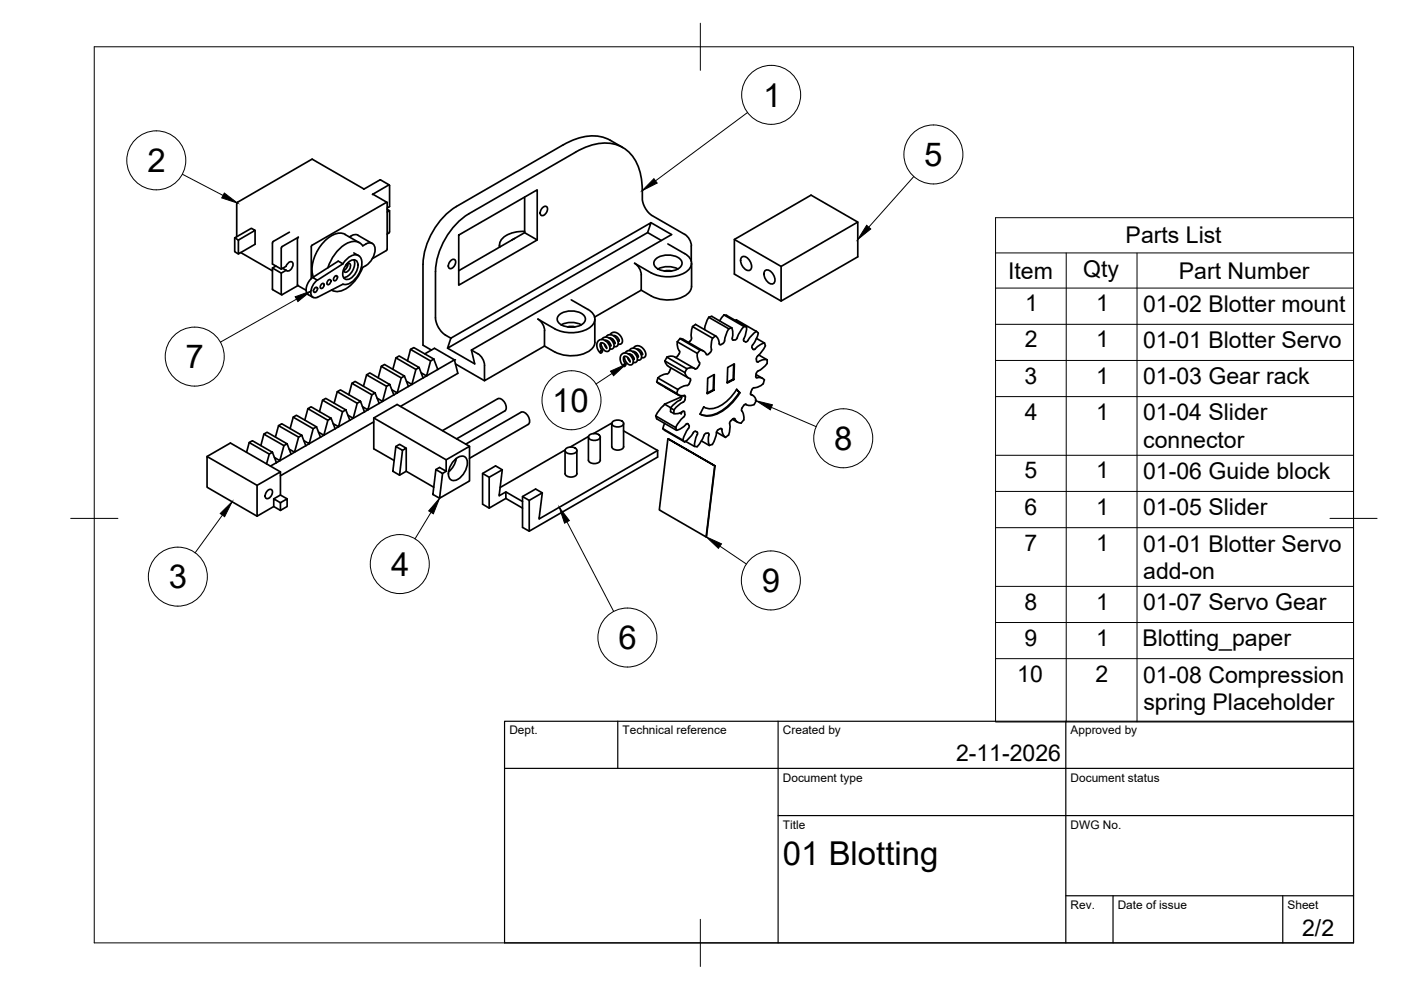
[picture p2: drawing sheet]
<svg xmlns="http://www.w3.org/2000/svg" width="297mm" height="210mm" viewBox="0 0 297 210" stroke-linecap="round" stroke-linejoin="round" font-family="sans-serif">
<!-- layer: Visible -->
<g fill="none" stroke="#000" stroke-width=".36">
<path d="M80.5 38.2l-3.4 1.9M80.7 38.1l1.8 1.1M80.7 38.1l-.1 .1M132 31.3a10.7 10.7 0 0 0-6.2-2.5 12.8 12.8 0 0 0-6.4 1.9l-22.6 13.1M49.8 50.4l3.5-2 .8 .4-3.6 2.1zM49.8 50.4v3l.7 .4M50.2 43.2v7M50.4 42.9l-.2 .3M51 53.5l6.8 3.9M54.1 48.8v3l-3.6 2v-2.9M57.8 56.8v4.5M58.5 56.4l-.7 .4 1.8 1.1 1.1-.6-.8-.4"/>
<path d="M59.6 52.6v4.5M59.6 57.9v4.5M61.4 49.2l-3.5 2-.1 .3v4.5l1.8 1.1 1.1-.6 .1-.4a.66 .66 0 0 1 .6-.6 .66 .66 0 0 1 .7 .5l-.3 1a.75 .75 0 0 1-1.1 .3M63.1 50.6v9.8M63.1 50.6l.2-.3-3.5 2-.1 .3M66 52.3v6.8M66.2 52l-.2 .3M66.3 58.8a3 3 0 0 0-1.2 3.5l1.3 .7M66.3 58.8l5.4-3.4 1 .5-5.4 3.5zM69.5 59.5l.2-.2 .4 .1a.66 .66 0 0 1-.1 .6 .66 .66 0 0 1-.6 .3zM70.9 58.7l.2-.2h.4a.66 .66 0 0 1-.1 .7 .66 .66 0 0 1-.6 .3zM72.7 55.9a3.3 3.3 0 0 1 3-1.9 1.96 1.96 0 0 1 .9 2.7 4.5 4.5 0 0 1-3.4 3.6h-.5l-5.4 2.7a1.05 1.05 0 0 1-1.2-.2 1.05 1.05 0 0 1-.2-1.3l.7-1.4 .7-.7"/>
<path d="M73.2 49.7l3 1.8M73.2 49.7a3.5 3.5 0 0 0-3.9 1 8.6 8.6 0 0 0-3 7.4l.1 .6M73.3 56.2l.4 .2M73.5 56l.2 .2M73.6 55.9l.2-.1a.72 .72 0 0 1 .3 1.3l-.2 .2a.55 .55 0 0 1-.6 .4 .55 .55 0 0 1-.5-.5M73.7 55.9h.1M73.7 55.8l-.2 .9-.6 .7M73.9 55.6a1.15 1.15 0 0 1 1.5-.4 1.15 1.15 0 0 1 .4 1.6 3.1 3.1 0 0 1-2.3 2.5 1.43 1.43 0 0 1-.6-2.3zM74.1 50.2l.4-.2a1.4 1.4 0 0 1 1.4-.1l3 1.7M75 53.6l1 .6M75 55.1a3.1 3.1 0 0 1-2.2 3.8M77.2 40.1l-11-6.3-15.8 9.1"/>
<path d="M77.5 51.8l-.6 .3a2.52 2.52 0 0 0-3.8-.3 9.3 9.3 0 0 0-3.6 5M77.5 51.8a1.21 1.21 0 0 1 1.4-.2 1.21 1.21 0 0 1 .6 1.3 4.4 4.4 0 0 1-2.6 3.8 8.1 8.1 0 0 1-4.7 5 2.32 2.32 0 0 1-1.9-.2h.1M79 41.2l3.5-2 .1 4.6-.5 .3M79 41.2l3 1.7M81.9 42.9l-15.7 9.1M81.9 53.1l-2.9 1.7M81.9 42.9l.2 .1v9.8l-.2 .3M82.1 44.4l.5 .3-.5 .3M82.6 44.7v4.4l-.5 .5M95.5 55.3l.3-.2 .6-.1a1.24 1.24 0 0 1-1.1 1.9 1.08 1.08 0 0 1 .2-1.6zM96.8 43.8a15.6 15.6 0 0 0-7.1 12.2v17.2l1.8 1M97.3 49.8l16.6-9.5v10.6l-16.6 9.6z"/>
<path d="M99.4 45.3l22.6-13a10.9 10.9 0 0 1 9-1.5 8.7 8.7 0 0 1 5.1 8l.1 3.8 .5 1.3 .7 1.1 .7 .6 7.1 4.1M99.4 45.3a15.6 15.6 0 0 0-7.1 12.3l.1 10.5 .5 1.2 .7 1 .8 .7 1.2 .7M105.9 52v.4M109.1 50.6l-.6 .3M111.2 41.8v7.5l-13.9 8.1M111.2 49.3l2.7 1.6M111.2 49.1a5.7 5.7 0 0 0-5.1 2l-.2 .8 .1 .5M115 44.1l.3-.3h.6a1.24 1.24 0 0 1-1.1 1.9 1.08 1.08 0 0 1 .2-1.6zM137.3 49.3l2.9 1.7M138 47.2l4.4 2.5-42.5 24.5 .7 2.9-5.7-3.3M138.1 57.9l-3.6-2.1 .8 .7 .6 1.3 .1 3.7-10 5.7M139 54.9a4.3 4.3 0 0 1 5.2 0 1.22 1.22 0 0 1-.5 2.1 4.4 4.4 0 0 1-4.7-.3 1.13 1.13 0 0 1 0-1.8z"/>
<path d="M139.5 57a4.7 4.7 0 0 1 4.2 0M140.8 57.5l.8-.1 .8 .1M141.6 51.7l3.6 2.1M145.2 53.8a2.16 2.16 0 0 1 1.4 2 2.16 2.16 0 0 1-1.4 2 7.8 7.8 0 0 1-7.1 0M145.2 49.7l1 1 .4 1.4M146.6 52.1v3.3M146.6 55.8v4.9M155.7 50.8l9.9 5.7M157.3 54.5a1.42 1.42 0 0 1 1.8 1.1 1.26 1.26 0 0 1-.2 1.7 2.01 2.01 0 0 1-1.6-2.8zM162.2 57.4a1.42 1.42 0 0 1 1.9 1.1 1.26 1.26 0 0 1-.3 1.7 2.01 2.01 0 0 1-1.6-2.8zM181.9 47.1l-16.3 9.4v7.3l16.3-9.3v-7.4l-9.9-5.7-16.3 9.4v7.3l9.9 5.7M57.8 61.3l1.9 1.2"/>
<path d="M63.1 60.4v.1M63.1 60.5l1.8 1M63.2 60.6l-3.4 1.9-.1-.1M66.7 61.1l.2-.1h.4a.66 .66 0 0 1-.1 .7 .66 .66 0 0 1-.7 .2zM68.1 60.3l.2-.2 .4 .1a.66 .66 0 0 1-.1 .7 .66 .66 0 0 1-.7 .2zM77.7 79.5l.7-.4 4.2 2.4-.6 .4zM77.7 79.5l-.6 2.4M80.8 77.7l.7-.4 4.2 2.4-.6 .4zM80.8 77.7l-.6 2.4M83.9 75.9l.7-.4 4.3 2.4-.7 .4zM83.9 75.9l-.6 2.4M85.7 79.7l.9 2.2"/>
<path d="M87 74.1l.7-.4 4.3 2.4-.7 .4zM87 74.1l-.6 2.4M88.2 78.3l-.9 3.2-1.1-.7M88.9 77.9l.8 2.2M90.1 75l2-1.2 4.3 2.5-3.6 2M91.3 76.5l-.9 3.2-1.1-.6M92 76.1l.8 2.2M92.8 78.3l-3.1 1.8M95.6 71.7l42.4-24.5-.7 2.1-42.4 24.5zM96.4 76.3l.7 2.9-12.2 7M96.6 77.2l6.1 3.5M114.1 67.6l1 1.1 .4 1.4"/>
<path d="M115.4 73.4l-12.7 7.3v-3.3l-.4-1.3a4.3 4.3 0 0 0-2.4-1.9M115.4 70.1v3.3M115.4 73.4l2.2 1.2M118.5 66.8a4.3 4.3 0 0 1 5.2 0 1.22 1.22 0 0 1-.5 2.1 4.4 4.4 0 0 1-4.7-.4 1.13 1.13 0 0 1 0-1.7zM119 68.9a4.7 4.7 0 0 1 4.2 0M120.4 69.3l.7-.1 .8 .1M121.1 63.6l3.6 2a2.16 2.16 0 0 1 1.4 2.1 2.16 2.16 0 0 1-1.4 2 7.8 7.8 0 0 1-7.1 0l-3.6-2M126.1 67.7v4.9M126.1 72.5a2.99 2.99 0 0 1-2.3 2.5 8 8 0 0 1-6.2-.4M127.4 74.4l.3-.2v.2l-.1 .3-.3 .1zM127.4 72.7l.2 .9 .7 .8 .7 .1 .3-.6-.1-.6-.6-.9-.7-.4h-.7l-.5 .6-.2 .7 .3 .9 .5 .6M127.6 72l.4-.4 .6-.1 .6 .2 .5 .4 .4 .6 .1 .8-.4 .5-.5-.1"/>
<path d="M128.1 73l.5 .8M128.3 72.2h.5l.3 .3 .4 .5v.4M128.5 71.5l.4-.5h.6l1 .6 .5 .6 .1 .8-.4 .5-.5-.1M128.6 73.9l-.4-.9-.3-.3h-.5l-.2 .7 .5 .8M129 72.4l.5 .9M129.2 71.7l.6 .2 .5 .4 .1 .6M129.3 71l.5-.5 .5-.1 .7 .3 .4 .3 .5 .8 .1 .6-.4 .5h-.5M129.9 71.9l.5 .9M130.1 71.2h.3l.5 .3 .4 .8M131.2 72.2l.1 .1M131.2 72.2h-.2M132.3 77.2l.3-.1 .1 .1-.1 .4-.3 .1z"/>
<path d="M132.4 75.6l.1 .8 .7 .9h.7l.3-.2 .1-.4-.2-.7-.5-.7-.8-.4h-.7l-.5 .4-.1 1 .2 .7 .5 .7M132.5 74.8l.6-.4 .5-.1 .6 .3 .5 .4 .4 .7v.7l-.4 .4h-.4M133.1 75.8l.5 .8M133.2 75l.7 .2 .4 .4 .2 .6M133.4 74.3l.4-.4 .7-.1 .9 .6 .6 .8v.6l-.3 .5h-.6M133.6 76.7l-.1-.3-.3-.5-.4-.3h-.4l-.2 .6 .4 .9M134 75.3l.5 .8M134.1 74.5l.7 .2 .5 .6v.4M134.3 73.8l.3-.4 .6-.1 .5 .1 .6 .5 .5 .7 .1 .8-.4 .4h-.5M134.9 74.8l.4 .8M135 74l.7 .2 .4 .6 .1 .4M135.9 75.1h.3"/>
<path d="M141 76.5l.4-.8 4.2 2.5 .8-.2 1 .2M141.4 75.7l.7-.2 .7 .1 4.5 2.6M141.4 79.3l-1.1 .3-.8 .5 4.2 2.5 .8-.6 1.2-.3M142.2 78a1.83 1.83 0 0 1-.7 1.3M143.6 72.5l4.2 2.4M143.6 72.5v.9l.5 1M144.1 74.5l-.1 .5-.7 .8M144.2 71.8l.7 .2 4.2 2.4M144.2 71.8l4.2 2.4M144.2 71.8l-.6 .7M145.6 78.2l-.4 .8M146.6 71.7l-.1 .4-.5 .5"/>
<path d="M146.6 60.7a2.99 2.99 0 0 1-2.3 2.5 8 8 0 0 1-6.2-.4l-2.1-1.3M146.8 69.3l4.3 2.4 .6-.5M146.8 69.2l-.2 1.1v1.3M146.8 69.2l.7-.4 4.2 2.4M148.2 77.5l-.5 .7h-.3M148.4 74.2a1.92 1.92 0 0 0 0 2.8l-.2 .4M148.4 74.2a1.44 1.44 0 0 1 1.4 .9M150.2 75.1l-.2 .1-.2-.1M150.3 67.3l4.2 2.4M150.3 67.2l-.7 1.6-.2 1.1M150.3 67.3l.6-.2 4.2 2.4M151.1 71.7l-.3 2a1.15 1.15 0 0 1-.6 1.4"/>
<path d="M151.3 79.5l-.1 3.1M151.7 71.2l.6 .8 .2 1 .3 .1M153.5 66.8l4.2 2.4M153.5 66.8l-.9 1.2M153.5 66.8l.5 .1 4.3 2.4M154.5 69.7l-.8 2a1.19 1.19 0 0 1-.9 1.4M155.1 69.5l.3 1.2-.2 1.2 .3 .2M155.1 69.5l-.6 .2M155.6 77.2l-.2 3.2M155.8 72.1h-.4M155.9 67.9l.2-.1 4.3 2.5M157.7 71.8a.47 .47 0 0 0 .2 .6 .47 .47 0 0 0 .7-.2l1.4-1.7 .4-.3 .2 .3 .2 .1-.3 .9-.9 1.6"/>
<path d="M157.7 69.2l-1.2 2a.96 .96 0 0 1-.6 .9M157.7 69.2l.6 .1M158.3 69.3l-.1 1-.5 1.5M159.6 73.1a.59 .59 0 0 0-.2 .6 .59 .59 0 0 0 .6 .4l.1-.1M160.3 79.4l1.4 .8M160.3 79.2v.9h.9l.9 .5M160.4 71.7l1.7 1M160.4 76.6l.2 .2 .2-.1M160.7 78.7l-.4 .5M160.9 75.3l1.8 1M162.1 72.7l.2 .6-.7 1.2-1.1 1.2-.1 .9M162.1 72.7l-.8 .3-1.2 1"/>
<path d="M162.7 76.3l-.1 .7M162.7 77l-.8 .9-1.2 .8M162.7 76.3h-1.1l-.8 .4M43.9 96.8l5-2.9 10.6 6.1M52.8 93.8l.7-.4 4.3 2.5-.7 .4zM52.8 93.8l-.5 2.1M55.9 92l.7-.4 4.3 2.5-.7 .4zM55.9 92l-.6 2.5M57.1 96.3l-.6 2.1M57.8 95.9l.8 2.2M58.6 98.1l-1.3 .7M59.1 90.2l.6-.4 4.3 2.5-.7 .4z"/>
<path d="M59.1 90.2l-.7 2.5M60.2 94.5l-.9 3.2-1.1-.7M60.9 94.1l.8 2.2M61.7 96.3l-3.1 1.8M62.2 88.4l.6-.4 4.3 2.5-.7 .4zM62.2 88.4l-.7 2.5M63.3 92.7l-.9 3.2-1.1-.7M64 92.3l.8 2.2M64.8 94.5l-3.1 1.8M65.3 86.6l.7-.4 4.2 2.5-.7 .4zM65.3 86.6l-.7 2.5M66.4 90.9l-.8 3.2-1.2-.7"/>
<path d="M67.1 90.5l.8 2.2M67.9 92.7l-3.1 1.8M68.4 84.9l.7-.4 4.2 2.4-.7 .4zM68.4 84.9l-.7 2.4M69.5 89.1l-.8 3.2-1.2-.7M70.2 88.7l.9 2.2M71.1 90.9l-3.2 1.8M71.5 83.1l.7-.4 4.2 2.4-.7 .4zM71.5 83.1l-.7 2.4M72.6 87.3l-.8 3.2-1.2-.7M73.3 86.9l.9 2.2M74.2 89.1l-3.1 1.8"/>
<path d="M74.6 81.3l.7-.4 4.2 2.4-.7 .4zM74.6 81.3l-.6 2.4M75.7 85.5l-.8 3.2-1.2-.7M76.4 85.1l.9 2.2M77.3 87.3l-3.1 1.8M78.8 83.7l-.8 3.2-1.1-.7M79.2 88.6l15.4 8.9M79.2 89.4l-19.7 11.5M79.5 83.3l.9 2.2M80.4 85.5l-3.1 1.8M82 81.9l-.9 3.2-1.1-.7M82.6 81.5l.9 2.2"/>
<path d="M83.5 83.7l-3.1 1.8M83.9 94.7l1.4 .8-.6 5.2-1.4-.8zM83.9 94.7l.8-.5 1.4 .8-.8 .5M85.1 80.1l-.9 3.2-1.1-.7M86.1 95v4.9l-1.4 .8M86.1 99.9l5.9 3.4M86.6 81.9l-3.1 1.8M89.7 80.1l-3.1 1.8M92.4 99.6l1.4 .8-.6 5.2-1.4-.8zM92.4 99.6l.8-.5 1.4 .8M93.8 91.3l11.7-6.8a1.73 1.73 0 0 1 1.5 2.6l-10.2 5.9M96.2 97.7a1.71 1.71 0 0 1 2.6-.6 3.7 3.7 0 0 1-2.7 4.8 1.71 1.71 0 0 1-.8-2.6z"/>
<path d="M96.7 97.2l-.5 1.6-1.1 1.2M99.5 94.6l-15.3-8.8-5 2.8v6.6l4.4 2.4M106.5 99.6l-2.8 1.6v6.5l3.6-2M110.5 87.4l-11.7 6.8M110.5 87.4a1.73 1.73 0 0 1 1.5 2.6M112 90l-12.5 7.2M119.8 95.5v4.9a1.45 1.45 0 0 0 2.5 0M119.8 95.4l-13.8 8M119.9 95.2a1.54 1.54 0 0 1 2.4 .3 1.45 1.45 0 0 1-2.5 0zM122.3 95.5v4.9M124.8 92.7v4.9a1.45 1.45 0 0 0 2.5 0v-4.9M124.8 92.6l-3.9 2.2"/>
<path d="M124.8 92.4a1.54 1.54 0 0 1 2.5 .3 1.45 1.45 0 0 1-2.5 0zM129.7 89.8v4.9a1.45 1.45 0 0 0 2.5 0M129.7 89.9l-.2-.1-3.7 2.1M129.8 89.5a1.54 1.54 0 0 1 2.4 .3 1.45 1.45 0 0 1-2.5 0zM132.2 91.3l7.2 4.2M132.2 89.8v4.9M139 88.2l4.3 2.4M139 88.2l.2 .6M139.2 88.8l4.2 2.4M139.2 81l4.6 2.7M139.2 81l4.3 2.4M139.4 95.5l-25.1 14.5 .7-5.5-1.4-.8-2.8 1.6v6.5l1.4 .8"/>
<path d="M139.4 95.5v1.4l-27.2 15.7v-6.5l2.8-1.6M139.5 80.1l-.3 .9M140.5 90.9l4.3 2.4M140.5 90.9l4.7 2.8M140.9 85.7l-1.1 1.3-.8 1.2M140.9 89.7l-.4 1.2M141 82.1l3.5 2.1M141.6 93l10 5.8zM141.6 93l-1.8 15.1 9.9 5.7M142.2 87.3l.7 .4M142.2 86.5l.7 .4M142.9 87.7h.9l.7-.3a.37 .37 0 0 1 .5-.2 .37 .37 0 0 1 .2 .5l-.1 .6-1.1 1.1-.7 1.2"/>
<path d="M143.7 82.6l-.1 .5a.74 .74 0 0 0 .7 .8h.9l.1 .3M144.5 87.4l-.1 .3-.3-.1M144.5 87.4h.1M144.5 84.1l-3.6 1.6 1.3 .8M144.5 84.1v.2a.96 .96 0 0 1-.8 .8l-1.5 1.4v.8M144.8 93.3l.4 .4M145.3 84.2l-.1 .5a.98 .98 0 0 1-.8 .8l-1.5 1.4v.8M145.4 93.6l1.9 1.1M145.4 90l.4-.2 .2 .2a.56 .56 0 0 1 0 .8M145.5 90l-1.2 .9-.8 .3-.2-.6M146 90.8l-.8 1.2-.4 1.3M146 80.2l-4.3-2.5-.4-.5-.3-.7 4.2 2.5 .5 .9 .7 .4v.4"/>
<path d="M146.4 80.8l-.4 .7-.3 .2M148.7 93.5l1.7 1M149.2 86.3l-.8 1.5M149.2 86.3l.1 .1M150.1 91.8l-.7 .3-.8 1.5-.8 1.1-.5-.1v-.4l.1-1 .4-1.1a.46 .46 0 0 0-.2-.6 .46 .46 0 0 0-.6 .3l-1 1.3-.8 .6M150.1 91.8l.1 .1 .1 .3M150.3 92.2l-.1 1 .2 1.2M151.4 82.7v-3.3l-1.3 .8-.2 3.3 1.5-.8-.2-.1-1.3 .7M151.6 98.8l-1.9 15 1.8-15M151.9 91.6l1.9 1.1M152.7 90.9l-.4 .2a1.11 1.11 0 0 0-.5 1.1l-.8 2-.6 .2M152.7 90.9h.3l.1 .2"/>
<path d="M153 91.1l.2 .8 .6 .8 .7-.5M154.7 89.9v1.3l-.2 1.1M155.3 88.9l1.1 .6M155.6 80.5l.1-3.4-1.4 .8-.1 3.3 1.4-.7-.2-.1-1.2 .7M156.2 82.6l.7 .7-.7-.7M156.2 82.5a7.5 7.5 0 0 1-5.7 4.2l-1.3-.4M156.7 83.2a10.2 10.2 0 0 1-6.1 4.9l-1.5-.1-.7-.2M156.9 83.3a10 10 0 0 1-6.3 4.9l-1.5-.1-.7-.3M157.1 89.7a1.6 1.6 0 0 1-1.4-1 1.45 1.45 0 0 0-1 1.2M157.3 86.5v.6a1.84 1.84 0 0 1-.2 2.6M158.1 85.7l.1 .1M158.2 85.7l-.3 .1-.6 .7"/>
<path d="M159.1 83.6l.5 .2M159.2 83.2l.1 .5a1.17 1.17 0 0 1 .9 1 1.17 1.17 0 0 1-.7 1.2l-.7 .1-.6-.3M162.1 80.5l-.1 .3a1.1 1.1 0 0 1-1 1.1l-.7 .3a1.01 1.01 0 0 0-1.1 1M54.5 102.9l-10.6-6.1v6.5l10.6 6.1M56.7 104.1l.3-.3h.5a1.24 1.24 0 0 1-1.1 1.9 1.08 1.08 0 0 1 .3-1.6zM58 105.8l1.5-.8 1.4 .8M58 107.4l1.5 .8M59.5 106.6l1.4-.8v1.6l-1.4 .8zM59.5 106.6l-1.5-.8v1.6M59.5 105v-5l-5 2.9v6.5l3.5-2M93.8 100.4l.8-.5v-2.4l4.9-2.9v7.4l-6.3 3.6M102.3 100.4l1.4 .8"/>
<path d="M107.3 104.3v1.4l3.5 2M110.8 106.3l-3.5-2-1.4 .8 .6-5.5-1.4-.8-2.8 1.6v6.5l1.4 .8M110.8 105.3l1.4 .8"/>
</g>
<g fill="#000">
<circle cx="96.4" cy="76.3" r=".18"/>
<circle cx="128.3" cy="72.2" r=".18"/>
<circle cx="129.2" cy="71.7" r=".18"/>
<circle cx="133.2" cy="75" r=".18"/>
<circle cx="134.1" cy="74.5" r=".18"/>
<circle cx="144.9" cy="84" r=".18"/>
</g>
<!-- layer: BORDER -->
<path d="M20 9.9h267v190h-267zM148.5 4.9v10M15 109.9h10M282 109.9h10M148.5 194.9v10" fill="none" stroke="#000" stroke-width=".21"/>
<!-- layer: Parts Lists -->
<g fill="none" stroke="#000" stroke-width=".21">
<path d="M211.1 46.2h75.9v106.9h-75.9zM211.1 53.6h75.9M226.1 53.6v99.5M241.1 53.6v99.5M211.1 61.1h75.9M211.1 68.8h75.9M211.1 76.4h75.9M211.1 84.1h75.9M211.1 96.5h75.9M211.1 104.2h75.9M211.1 111.9h75.9M211.1 124.3h75.9"/>
<path d="M211.1 132h75.9M211.1 139.7h75.9"/>
</g>
<!-- layer: Balloons -->
<g fill="none" stroke="#000" stroke-width=".21">
<circle cx="33.1" cy="34" r="6.3"/>
<circle cx="163.5" cy="20.1" r="6.3"/>
<circle cx="197.9" cy="32.7" r="6.3"/>
<circle cx="41.3" cy="75.6" r="6.3"/>
<circle cx="121.2" cy="84.9" r="6.3"/>
<circle cx="178.8" cy="92.9" r="6.3"/>
<circle cx="84.8" cy="119.6" r="6.3"/>
<circle cx="37.7" cy="122.3" r="6.3"/>
<circle cx="133" cy="135.2" r="6.3"/>
<circle cx="163.4" cy="123.1" r="6.3"/>
</g>
<!-- layer: 0 -->
<path d="M138.6 37.9l.7 .9-3.1 1.6zM47.6 40.9l2.8 2.2-3.4-1.1zM183.7 47.8l.9 .7-2.7 2.3zM62.6 62.9l3.3-1.2-2.7 2.2zM129.4 78.7l3.3-1.4-2.6 2.4zM160.3 85l3.5 .8-.5 1.1zM46.7 108.9l2.5-2.5-1.6 3.2zM93.2 105.6l-1.3 3.3-1-.6zM118.6 107.6l2.1 2.8-1 .5zM149.7 113.8l3.3 1.5-.7 1z" fill="#000" stroke="#000" stroke-width=".21"/>
<path d="M38.7 36.9l8.6 4.5M158.5 23.9l-19.5 14.4M193.7 37.4l-9.5 10.8M62.9 63.4l-16.2 9.2M129.8 79.2l-3.4 2.2M163.6 86.4l9.4 4.1M47.2 109.2l-5.8 8M91.4 108.6l-3.4 5.7M120.2 110.7l9.9 18.9M152.6 115.8l5.6 3.8" fill="none" stroke="#000" stroke-width=".21"/>
<!-- layer: TITLEBLOCK -->
<path d="M107 152.9h180v47h-180zM131 152.9v10M165 152.9v47M226 152.9v47M107 162.9h180M165 172.9h122M226 189.9h61M236 189.9v10M272 189.9v10" fill="none" stroke="#000" stroke-width=".25"/>
<g font-size="7">
<text x="161.8" y="22.6">1</text>
<text x="195.9" y="35.2">5</text>
<text x="31.3" y="36.5">2</text>
<text x="39.3" y="78.1">7</text>
<text x="117.1" y="87.3">10</text>
<text x="176.8" y="95.4">8</text>
<text x="35.8" y="124.7">3</text>
<text x="82.9" y="122.1">4</text>
<text x="161.5" y="125.6">9</text>
<text x="131.1" y="137.7">6</text>
<text x="166" y="183.4">01 Blotting</text>
</g>
<g font-size="4.9">
<text x="238.7" y="51.6">Parts List</text>
<text x="213.7" y="59.1">Item</text>
<text x="229.7" y="58.6">Qty</text>
<text x="249.9" y="59.1">Part Number</text>
<text x="217.4" y="66">1</text>
<text x="232.4" y="66">1</text>
<text x="242.4" y="66.1">01-02 Blotter mount</text>
<text x="217.3" y="73.7">2</text>
<text x="232.4" y="73.7">1</text>
<text x="242.4" y="73.8">01-01 Blotter Servo</text>
<text x="217.2" y="81.3">3</text>
<text x="232.4" y="81.3">1</text>
<text x="242.4" y="81.5">01-03 Gear rack</text>
<text x="217.3" y="89">4</text>
<text x="232.4" y="89">1</text>
<text x="242.4" y="89.1">01-04 Slider</text>
<text x="242.4" y="95">connector</text>
<text x="217.2" y="101.4">5</text>
<text x="232.4" y="101.4">1</text>
<text x="242.4" y="101.6">01-06 Guide block</text>
<text x="217.2" y="109.1">6</text>
<text x="232.4" y="109.1">1</text>
<text x="242.4" y="109.3">01-05 Slider</text>
<text x="217.2" y="116.8">7</text>
<text x="232.4" y="116.8">1</text>
<text x="242.4" y="116.9">01-01 Blotter Servo</text>
<text x="242.4" y="122.8">add-on</text>
<text x="217.2" y="129.2">8</text>
<text x="232.4" y="129.2">1</text>
<text x="242.4" y="129.4">01-07 Servo Gear</text>
<text x="217.2" y="136.9">9</text>
<text x="232.4" y="136.9">1</text>
<text x="242.2" y="137">Blotting_paper</text>
<text x="215.7" y="144.6">10</text>
<text x="232.3" y="144.6">2</text>
<text x="242.4" y="144.7">01-08 Compression</text>
<text x="242.4" y="150.6">spring Placeholder</text>
<text x="202.7" y="161.4">2-11-2026</text>
<text x="276.1" y="198.6">2/2</text>
</g>
<g font-size="2.5">
<text x="108" y="155.7">Dept.</text>
<text x="132" y="155.7">Technical reference</text>
<text x="166" y="155.7">Created by</text>
<text x="227" y="155.7">Approved by</text>
<text x="166" y="165.7">Document type</text>
<text x="227" y="165.7">Document status</text>
<text x="166" y="175.7">Title</text>
<text x="227" y="175.7">DWG No.</text>
<text x="227" y="192.7">Rev.</text>
<text x="237" y="192.7">Date of issue</text>
<text x="273" y="192.7">Sheet</text>
</g>
</svg>
